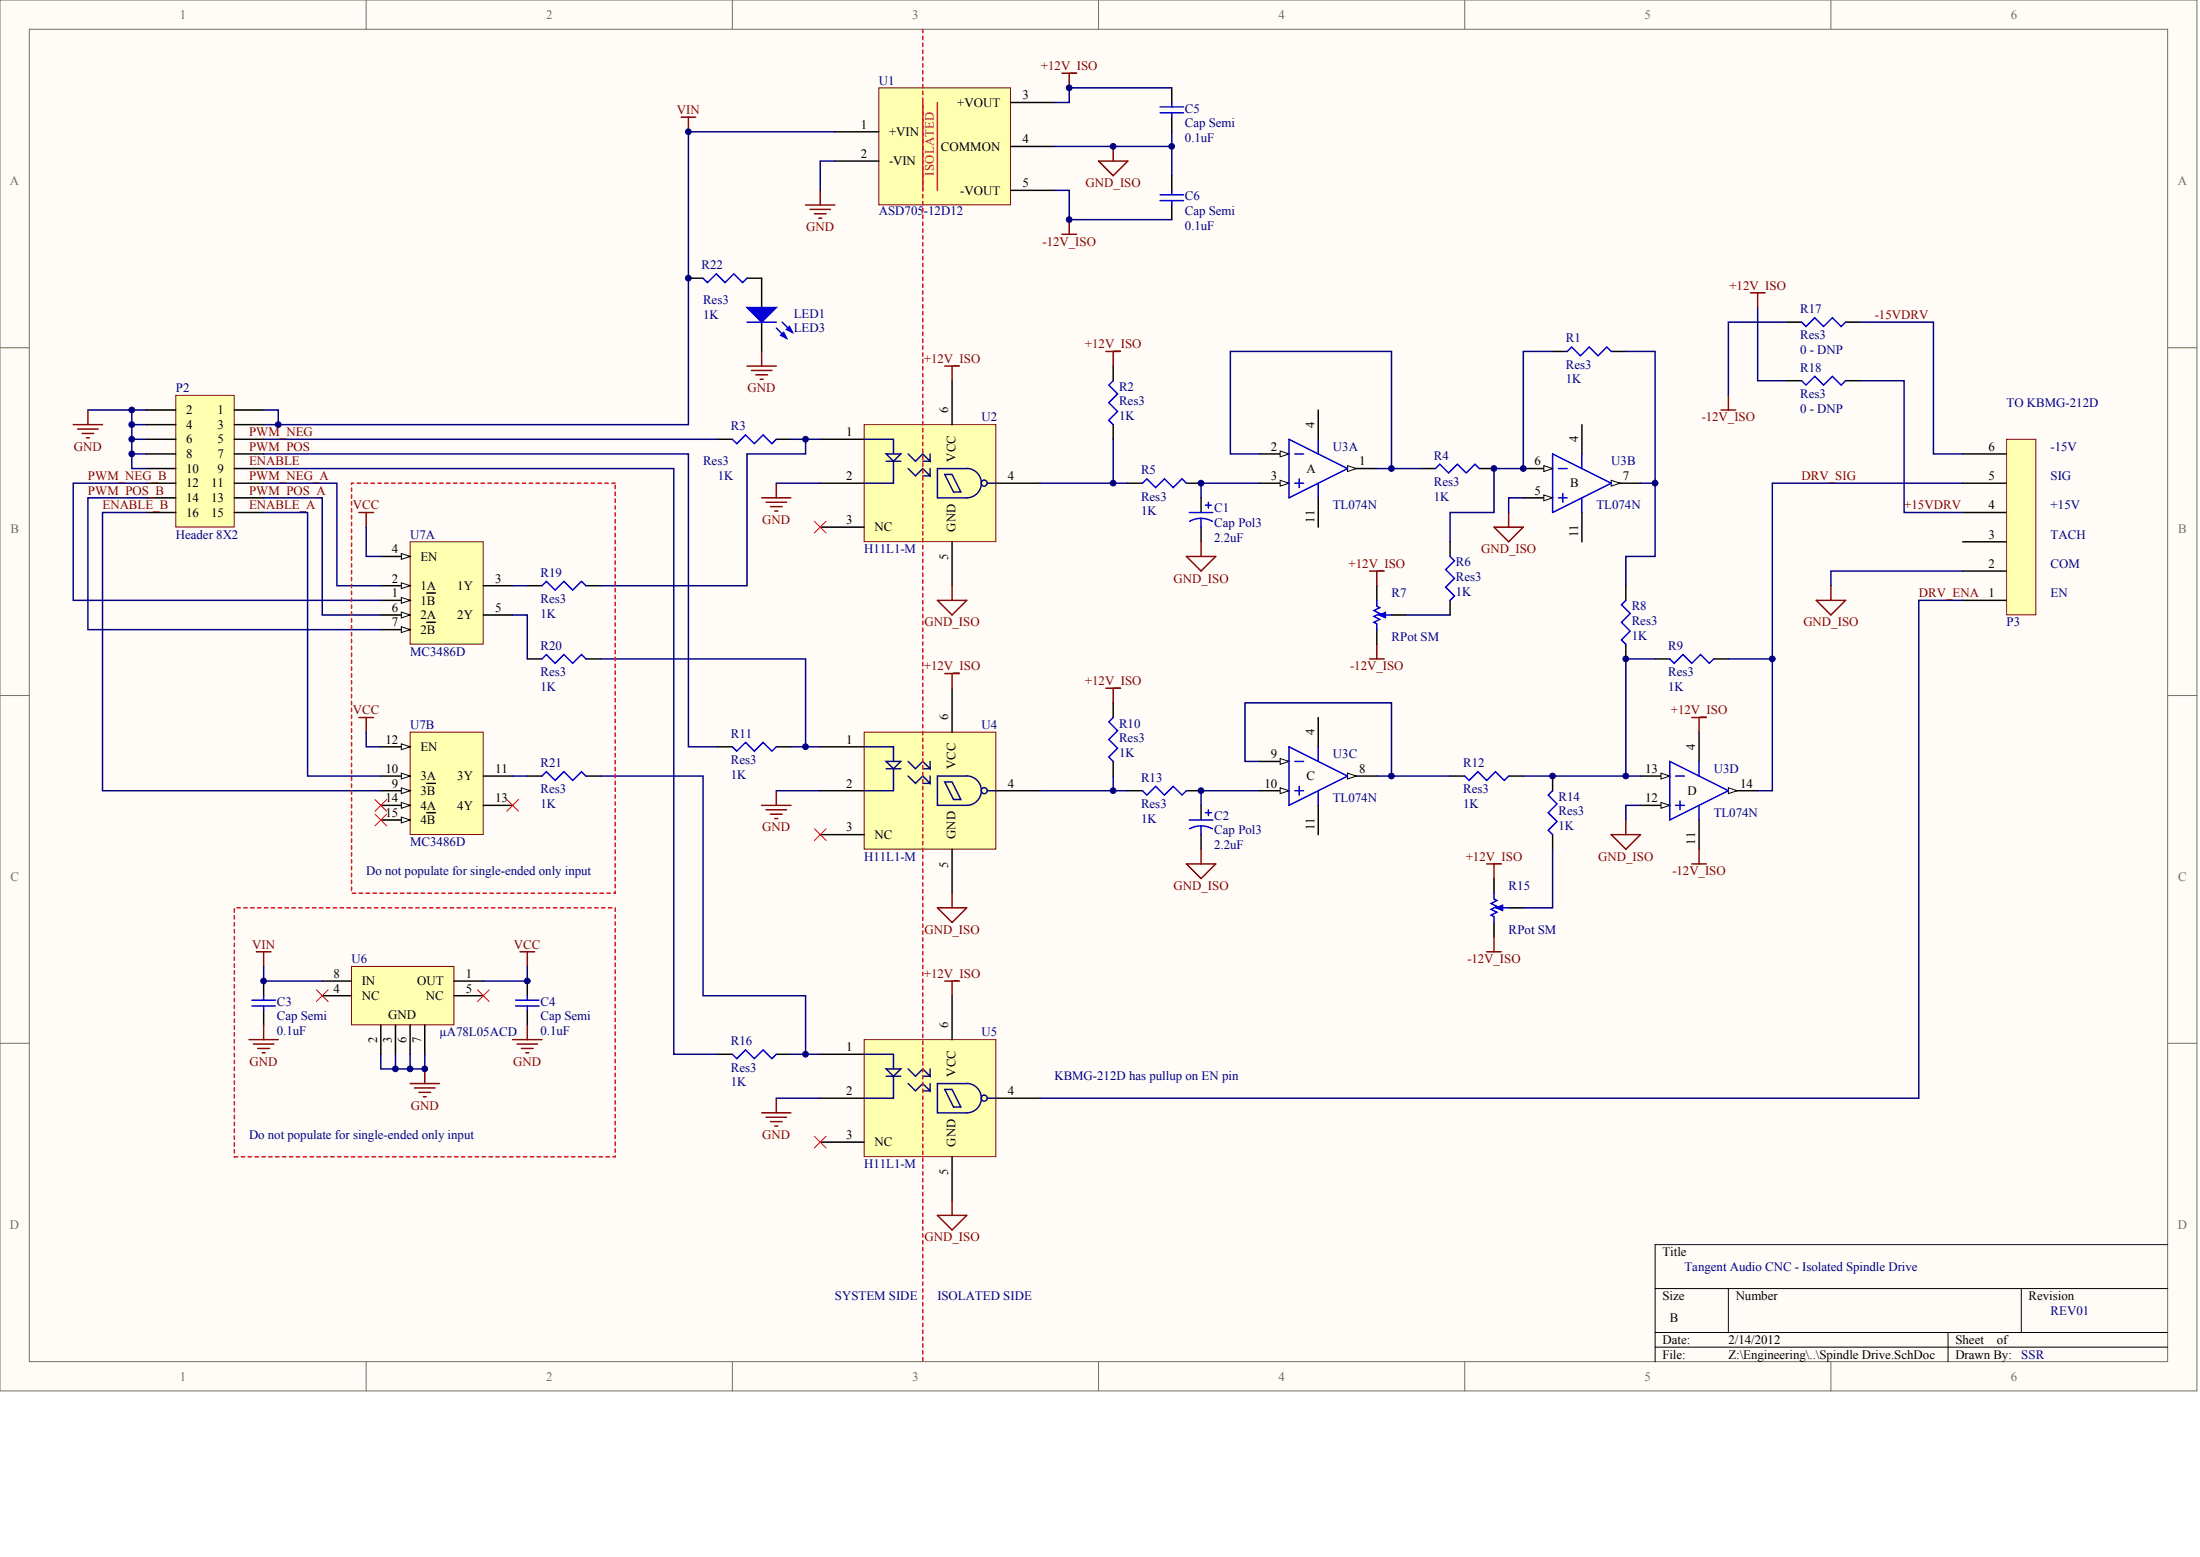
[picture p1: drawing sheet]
<svg xmlns="http://www.w3.org/2000/svg" width="840mm" height="594mm" viewBox="0 0 840 594" stroke-linecap="round" stroke-linejoin="round" font-family="sans-serif">
<g fill="#fffcf8" stroke="#716f64" stroke-width=".38">
<path d="M0 0h838.4v530.7h-838.4z"/>
<path d="M11.2 11.2h816.1v508.3h-816.1z"/>
</g>
<g fill="none" stroke="#716f64" stroke-width=".38">
<path d="M139.7 0v11.2M279.5 0v11.2M419.2 0v11.2M559 0v11.2M698.7 0v11.2M0 132.7h11.2M827.3 132.7h11.2M0 265.4h11.2M827.3 265.4h11.2M0 398.1h11.2M827.3 398.1h11.2M139.7 519.6v11.2"/>
<path d="M279.5 519.6v11.2M419.2 519.6v11.2M559 519.6v11.2M698.7 519.6v11.2"/>
</g>
<path d="M827.3 474.9h-195.6v44.7M631.7 491.7h195.6M659.6 491.7v16.7M771.4 491.7v16.7M631.7 508.4h195.6M631.7 514h195.6M743.5 508.4v11.2" fill="none" stroke="#000" stroke-width=".38"/>
<path d="M313 167.6h16.8M313 184.4h16.8M380.1 184.4h16.8" fill="none" stroke="#000" stroke-width=".56"/>
<path d="M329.8 162h50.3v44.7h-50.3z" fill="#ffffb0" stroke="#800000" stroke-width=".38"/>
<g fill="none" stroke="#0c0087" stroke-width=".56">
<path d="M329.8 167.6h11.2v5.6M338.2 173.2h5.6l-2.8 2.8zM338.2 176h5.6M341 176v8.4h-11.2M346.6 173.2l2.8 2.8 2.8-2.8 2.8 2.8v-2.8M346.6 178.8l2.8 2.8 2.8-2.8 2.8 2.8v-2.8M352.2 176h2.8M368.9 178.7a5.6 5.6 0 0 1 5.6 5.6 5.6 5.6 0 0 1-5.6 5.7M368.9 178.8h-11.1v11.2h11.1M352.2 181.6h2.8M360.6 181h2.7l3.4 6.7h-2.8zM375.5 183.2a1.15 1.15 0 0 1 1.2 1.6 1.15 1.15 0 0 1-2 .3 1.15 1.15 0 0 1 .7-1.9"/>
<path d="M376.8 184.4h3.3"/>
</g>
<path d="M363.3 145.3v16.7M313 201.1h16.8M363.3 206.7v16.8M313 284.9h16.8M313 301.7h16.8M380.1 301.7h16.8" fill="none" stroke="#000" stroke-width=".56"/>
<path d="M329.8 279.4h50.3v44.6h-50.3z" fill="#ffffb0" stroke="#800000" stroke-width=".38"/>
<g fill="none" stroke="#0c0087" stroke-width=".56">
<path d="M329.8 284.9h11.2v5.6M338.2 290.5h5.6l-2.8 2.8zM338.2 293.3h5.6M341 293.3v8.4h-11.2M346.6 290.5l2.8 2.8 2.8-2.8 2.8 2.8v-2.8M346.6 296.1l2.8 2.8 2.8-2.8 2.8 2.8v-2.8M352.2 293.3h2.8M352.2 298.9h2.8M360.6 298.3h2.7l3.4 6.8h-2.8zM368.9 296.1a5.6 5.6 0 0 1 5.6 5.6 5.6 5.6 0 0 1-5.6 5.6M368.9 296.1h-11.1v11.2h11.1M375.5 300.5a1.15 1.15 0 0 1 1.2 1.6 1.15 1.15 0 0 1-2 .3 1.15 1.15 0 0 1 .7-1.9"/>
<path d="M376.8 301.7h3.3"/>
</g>
<path d="M363.3 262.6v16.8M313 318.5h16.8M363.3 324v16.8M313 402.3h16.8M313 419h16.8M380.1 419h16.8" fill="none" stroke="#000" stroke-width=".56"/>
<path d="M329.8 396.7h50.3v44.6h-50.3z" fill="#ffffb0" stroke="#800000" stroke-width=".38"/>
<g fill="none" stroke="#0c0087" stroke-width=".56">
<path d="M329.8 402.3h11.2v5.6M338.2 407.9h5.6l-2.8 2.7zM338.2 410.6h5.6M341 410.6v8.4h-11.2M346.6 407.9l2.8 2.7 2.8-2.7 2.8 2.7v-2.7M346.6 413.4l2.8 2.8 2.8-2.8 2.8 2.8v-2.8M352.2 410.6h2.8M352.2 416.2h2.8M360.6 415.7h2.7l3.4 6.7h-2.8zM368.9 413.4a5.6 5.6 0 0 1 5.6 5.6 5.6 5.6 0 0 1-5.6 5.6M368.9 413.4h-11.1v11.2h11.1M375.5 417.9a1.15 1.15 0 0 1 1.2 1.6 1.15 1.15 0 0 1-2 .2 1.15 1.15 0 0 1 .7-1.8"/>
<path d="M376.8 419h3.3"/>
</g>
<path d="M480.7 173.2h11.2M363.3 379.9v16.8M313 435.8h16.8M363.3 441.4v16.7" fill="none" stroke="#000" stroke-width=".56"/>
<path d="M488.6 172.1l3.3 1.1-3.3 1.1z" fill="#fffcf8" stroke="#000" stroke-width=".38"/>
<path d="M480.7 184.4h11.2" fill="none" stroke="#000" stroke-width=".56"/>
<path d="M488.6 183.3l3.3 1.1-3.3 1.1z" fill="#fffcf8" stroke="#000" stroke-width=".38"/>
<path d="M514.3 178.8h11.2" fill="none" stroke="#000" stroke-width=".56"/>
<path d="M514.3 177.7l3.3 1.1-3.3 1.1z" fill="#fffcf8" stroke="#000" stroke-width=".38"/>
<path d="M491.9 167.6l22.4 11.2-22.4 11.2zM494.2 173.2h3.3M503.1 167.6v5.6M494.2 184.4h3.3M495.8 182.7v3.3M503.1 184.4v5.6" fill="none" stroke="#00f" stroke-width=".56"/>
<path d="M503.1 156.4v11.2M503.1 190v11.1M581.4 190h11.1" fill="none" stroke="#000" stroke-width=".56"/>
<path d="M589.2 188.8l3.3 1.2-3.3 1.1z" fill="#fffcf8" stroke="#000" stroke-width=".38"/>
<path d="M581.4 178.8h11.1" fill="none" stroke="#000" stroke-width=".56"/>
<path d="M589.2 177.7l3.3 1.1-3.3 1.1z" fill="#fffcf8" stroke="#000" stroke-width=".38"/>
<path d="M614.9 184.4h11.2" fill="none" stroke="#000" stroke-width=".56"/>
<path d="M614.9 183.3l3.4 1.1-3.4 1.1z" fill="#fffcf8" stroke="#000" stroke-width=".38"/>
<path d="M592.5 173.2l22.4 11.2-22.4 11.1zM594.8 178.8h3.3M603.7 173.2v5.6M594.8 190h3.3M596.4 188.3v3.3M603.7 190v5.5" fill="none" stroke="#00f" stroke-width=".56"/>
<path d="M603.7 162v11.2M603.7 195.5v11.2M480.7 301.7h11.2" fill="none" stroke="#000" stroke-width=".56"/>
<path d="M488.6 300.6l3.3 1.1-3.3 1.1z" fill="#fffcf8" stroke="#000" stroke-width=".38"/>
<path d="M480.7 290.5h11.2" fill="none" stroke="#000" stroke-width=".56"/>
<path d="M488.6 289.4l3.3 1.1-3.3 1.1z" fill="#fffcf8" stroke="#000" stroke-width=".38"/>
<path d="M514.3 296.1h11.2" fill="none" stroke="#000" stroke-width=".56"/>
<path d="M514.3 295l3.3 1.1-3.3 1.1z" fill="#fffcf8" stroke="#000" stroke-width=".38"/>
<path d="M491.9 284.9l22.4 11.2-22.4 11.2zM494.2 290.5h3.3M503.1 284.9v5.6M494.2 301.7h3.3M495.8 300v3.4M503.1 301.7v5.6" fill="none" stroke="#00f" stroke-width=".56"/>
<path d="M503.1 273.8v11.1M503.1 307.3v11.2M626.1 307.3h11.2" fill="none" stroke="#000" stroke-width=".56"/>
<path d="M633.9 306.2l3.4 1.1-3.4 1.1z" fill="#fffcf8" stroke="#000" stroke-width=".38"/>
<path d="M626.1 296.1h11.2" fill="none" stroke="#000" stroke-width=".56"/>
<path d="M633.9 295l3.4 1.1-3.4 1.1z" fill="#fffcf8" stroke="#000" stroke-width=".38"/>
<path d="M659.6 301.7h11.2" fill="none" stroke="#000" stroke-width=".56"/>
<path d="M659.6 300.6l3.4 1.1-3.4 1.1z" fill="#fffcf8" stroke="#000" stroke-width=".38"/>
<g fill="none" stroke="#00f" stroke-width=".56">
<path d="M598.1 134.1l1.7-1.7 3.4 3.4 3.3-3.4 3.4 3.4 3.3-3.4 1.7 1.7M424.8 145.3l-1.6 1.6 3.3 3.4-3.3 3.3 3.3 3.4-3.3 3.3 1.6 1.7M547.8 178.8l1.7-1.7 3.3 3.4 3.4-3.4 3.4 3.4 3.3-3.4 1.7 1.7M436 184.4l1.7-1.7 3.3 3.3 3.4-3.3 3.4 3.3 3.3-3.3 1.7 1.7M553.4 212.3l1.7 1.7-3.4 3.3 3.4 3.4-3.4 3.3 3.4 3.4-1.7 1.7M525.5 229.1v2.2l1.1 .6-2.3 1.1 2.3 1.1-2.3 1.1 2.3 1.1-2.3 1.1 1.2 .6v2.2M528.8 234.7h2.2M620.5 229.1l-1.7 1.6 3.4 3.4-3.4 3.3 3.4 3.4-3.4 3.4 1.7 1.6M637.3 251.4l1.6 1.7 3.4-3.4 3.3 3.4 3.4-3.4 3.3 3.4 1.7-1.7M424.8 273.8l-1.6 1.6 3.3 3.4-3.3 3.3 3.3 3.4-3.3 3.4 1.6 1.6M559 296.1l1.7 1.7 3.3-3.4 3.4 3.4 3.3-3.4 3.4 3.4 1.7-1.7M637.3 290.5l22.3 11.2-22.3 11.2z"/>
<path d="M639.5 296.1h3.3M648.4 290.5v5.6M436 301.7l1.7 1.7 3.3-3.4 3.4 3.4 3.4-3.4 3.3 3.4 1.7-1.7M592.5 301.7l-1.6 1.7 3.3 3.3-3.3 3.4 3.3 3.3-3.3 3.4 1.6 1.7M639.5 307.3h3.3M641.2 305.6v3.4M648.4 307.3v5.6M570.2 340.8v2.2l1.1 .6-2.2 1.1 2.2 1.1-2.2 1.2 2.2 1.1-2.2 1.1 1.1 .5v2.3M573.5 346.4h2.3"/>
</g>
<g fill="none" stroke="#000" stroke-width=".56">
<path d="M424.8 139.7v5.6M592.5 134.1h5.6M614.9 134.1h5.6M424.8 162v5.6M542.2 178.8h5.6M564.6 178.8h5.6M430.4 184.4h5.6M452.8 184.4h5.6M553.4 206.7v5.6M525.5 223.5v5.6M531 234.7h5.6M553.4 229.1v5.6"/>
<path d="M620.5 223.5v5.6M525.5 240.2v5.6M620.5 245.8v5.6M631.7 251.4h5.6M654 251.4h5.6M424.8 268.2v5.6M648.4 279.4v11.1M424.8 290.5v5.6M553.4 296.1h5.6M575.8 296.1h5.6M592.5 296.1v5.6M430.4 301.7h5.6"/>
<path d="M452.8 301.7h5.6M592.5 318.5v5.5M648.4 312.9v11.1M570.2 335.2v5.6M570.2 352v5.6M575.8 346.4h5.6"/>
</g>
<g fill="none" stroke="#000080" stroke-width=".56">
<path d="M592.5 134.1h-11.1v44.7h-11.2v16.7h-16.8v11.2M620.5 134.1h11.2v50.3h-5.6M424.8 167.6v16.8M480.7 173.2h-11.1v-39.1h61.4v44.7h-5.5M531 178.8h11.2M396.9 184.4h33.5M581.4 190h-5.6v5.5M631.7 184.4v27.9h-11.2v11.2M536.6 234.7h16.8M631.7 251.4h-11.2v44.7M659.6 251.4h16.8v50.3h-5.6M424.8 296.1v5.6"/>
<path d="M480.7 290.5h-5.6v-22.3h55.9v27.9h-5.5M531 296.1h22.4M581.4 296.1h44.7M396.9 301.7h33.5M626.1 307.3h-5.6v5.6M592.5 324v22.4h-11.1"/>
</g>
<g fill="none" stroke="#800000" stroke-width=".56">
<path d="M360.6 139.7h5.5M363.3 139.7v5.6M422 134.1h5.6M424.8 134.1v5.6M575.8 195.5v5.6M522.7 217.9h5.6M525.5 217.9v5.6M570.2 201.1h11.2l-5.6 5.6zM360.6 257h5.5M363.3 257v5.6M522.7 251.4h5.6M525.5 245.8v5.6"/>
<path d="M422 262.6h5.6M424.8 262.6v5.6M645.6 273.8h5.6M648.4 273.8v5.6M614.9 318.5h11.2l-5.6 5.5zM620.5 312.9v5.6M567.4 329.6h5.6M570.2 329.6v5.6M645.6 329.6h5.6M648.4 324v5.6M570.2 357.6v5.6M360.6 374.3h5.5"/>
<path d="M363.3 374.3v5.6M567.4 363.2h5.6"/>
</g>
<g fill="#00f" stroke="#00f" stroke-width=".38">
<path d="M526 234.7l2.8-1.2v2.3z"/>
<path d="M570.7 346.4l2.8-1.1v2.2z"/>
</g>
<path d="M335.4 33.5h50.3v44.7h-50.3z" fill="#ffffb0" stroke="#800000" stroke-width=".38"/>
<g fill="none" stroke="#000" stroke-width=".56">
<path d="M385.7 39.1h16.8M318.6 50.3h16.8M385.7 55.9h16.8M318.6 61.5h16.8M385.7 72.6h16.8M273.9 167.6h5.6M296.3 167.6h5.6M749.1 173.2h16.7M749.1 195.5h16.7M749.1 184.4h16.7M749.1 217.9h16.7M749.1 206.7h16.7"/>
<path d="M749.1 229.1h16.7M273.9 284.9h5.6M296.3 284.9h5.6M273.9 402.3h5.6M296.3 402.3h5.6"/>
</g>
<path d="M352.2 39.1v33.5M357.8 39.1v33.5" fill="none" stroke="#ee0e22" stroke-width=".56"/>
<g fill="none" stroke="#800000" stroke-width=".56">
<path d="M405.3 27.9h5.6M408.1 27.9v5.6M424.8 55.9v5.6M307.4 78.2h11.2M309.1 79.9h7.9M313 72.6v5.6M419.2 61.5h11.2l-5.6 5.5zM310.8 81.6h4.5M312.5 83.2h1.1M405.3 89.4h5.6M408.1 83.8v5.6M33.5 156.4v5.6"/>
<path d="M27.9 162h11.2M29.6 163.7h7.9M31.3 165.4h4.5M33 167.1h1.1M290.7 190h11.2M292.4 191.6h7.8M294 193.3h4.5M295.7 195h1.1M296.3 184.4v5.6M357.8 229.1h11.1l-5.6 5.6zM363.3 223.5v5.6M290.7 307.3h11.2"/>
<path d="M292.4 309h7.8M294 310.6h4.5M295.7 312.3h1.1M296.3 301.7v5.6M357.8 346.4h11.1l-5.6 5.6zM363.3 340.8v5.6M296.3 419v5.6M290.7 424.6h11.2M292.4 426.3h7.8M294 428h4.5M295.7 429.6h1.1M363.3 458.1v5.6"/>
<path d="M357.8 463.7h11.1l-5.6 5.6z"/>
</g>
<path d="M279.5 167.6l1.7 1.7 3.3-3.4 3.4 3.4 3.3-3.4 3.4 3.4 1.7-1.7M279.5 284.9l1.7 1.7 3.3-3.3 3.4 3.3 3.3-3.3 3.4 3.3 1.7-1.7M279.5 402.3l1.7 1.6 3.3-3.3 3.4 3.3 3.3-3.3 3.4 3.3 1.7-1.6" fill="none" stroke="#00f" stroke-width=".56"/>
<g fill="none" stroke="#000080" stroke-width=".56">
<path d="M318.6 50.3h-55.9v111.7h-162.1M318.6 61.5h-5.6v11.1M100.6 156.4h5.6v5.6M50.3 167.6h5.6M50.3 162h5.6M50.3 173.2h5.6M100.6 173.2h162.1v111.7h11.2M100.6 178.8h156.5v223.5h16.8M100.6 167.6h173.3M301.9 167.6h11.1M296.3 184.4h16.7M301.9 284.9h11.1"/>
<path d="M296.3 301.7h16.7M296.3 419h16.7M301.9 402.3h11.1"/>
</g>
<path d="M310.8 198.9l4.5 4.5M315.3 198.9l-4.5 4.5M310.8 316.2l4.5 4.5M315.3 316.2l-4.5 4.5M310.8 433.6l4.5 4.4M315.3 433.6l-4.5 4.4" fill="none" stroke="#f00" stroke-width=".38"/>
<path d="M765.8 167.6h11.1v67h-11.1z" fill="#ffffb0" stroke="#800000" stroke-width=".38"/>
<path d="M670.8 117.3v28h11.2M682 122.9h-22.4v28M709.9 122.9h28v50.3h11.2M709.9 145.3h16.8v50.2h22.4M480.7 184.4h-22.3v5.6M749.1 184.4h-72.7v67M749.1 217.9h-50.4v5.6M480.7 301.7h-22.3v5.6" fill="none" stroke="#000080" stroke-width=".56"/>
<path d="M668 111.7h5.6M670.8 111.7v5.6M656.8 156.4h5.6M659.6 150.9v5.5M452.8 212.3h11.2l-5.6 5.6zM458.4 206.7v5.6M693.2 229.1h11.1l-5.6 5.6zM698.7 223.5v5.6M452.8 329.6h11.2l-5.6 5.6zM458.4 324v5.6" fill="none" stroke="#800000" stroke-width=".56"/>
<path d="M682 122.9h5.6M704.3 122.9h5.6M682 145.3h5.6M704.3 145.3h5.6M458.4 190v5.5M458.4 201.1v5.6M458.4 307.3v5.6M458.4 318.5v5.5" fill="none" stroke="#000" stroke-width=".56"/>
<g fill="none" stroke="#00f" stroke-width=".56">
<path d="M687.6 122.9l1.6 1.7 3.4-3.4 3.4 3.4 3.3-3.4 3.4 3.4 1.6-1.7M687.6 145.3l1.6 1.6 3.4-3.3 3.4 3.3 3.3-3.3 3.4 3.3 1.6-1.6M453.9 195.5h8.9M458.4 197.8l2.5 .4 1.8 .7M458.4 197.8l-2 .2-2.4 .9M458.4 197.8v3.3M460.1 192.8h2.2M461.2 191.6v2.3M453.9 312.9h8.9M458.4 315.1l1.9 .2 2.4 1M458.4 315.1l-2 .2-2.4 .9M458.4 315.1v3.4"/>
<path d="M460.1 310.1h2.2M461.2 309v2.2"/>
</g>
<path d="M67.1 150.9h22.3v50.2h-22.3z" fill="#ffffb0" stroke="#800000" stroke-width=".38"/>
<g fill="none" stroke="#000" stroke-width=".56">
<path d="M55.9 156.4h11.2M89.4 156.4h11.2M55.9 162h11.2M55.9 167.6h11.2M55.9 173.2h11.2M55.9 178.8h11.2M89.4 162h11.2M89.4 167.6h11.2M89.4 173.2h11.2M89.4 178.8h11.2M55.9 184.4h11.2M55.9 190h11.2"/>
<path d="M55.9 195.5h11.2M89.4 184.4h11.2M89.4 190h11.2M89.4 195.5h11.2"/>
</g>
<path d="M33.5 156.4h22.4M50.3 156.4v22.4h5.6" fill="none" stroke="#000080" stroke-width=".56"/>
<path d="M156.5 206.7h27.9v39.1h-27.9z" fill="#ffffb0" stroke="#800000" stroke-width=".38"/>
<path d="M145.3 223.5h11.2" fill="none" stroke="#000" stroke-width=".56"/>
<path d="M153.2 222.4l3.3 1.1-3.3 1.1z" fill="#fffcf8" stroke="#000" stroke-width=".38"/>
<path d="M184.5 234.7h11.1M145.3 240.2h11.2" fill="none" stroke="#000" stroke-width=".56"/>
<path d="M153.2 239.1l3.3 1.1-3.3 1.2z" fill="#fffcf8" stroke="#000" stroke-width=".38"/>
<path d="M145.3 234.7h11.2M162.9 237.4h3.3" fill="none" stroke="#000" stroke-width=".56"/>
<path d="M153.2 233.5l3.3 1.2-3.3 1.1z" fill="#fffcf8" stroke="#000" stroke-width=".38"/>
<path d="M145.3 212.3h11.2" fill="none" stroke="#000" stroke-width=".56"/>
<path d="M153.2 211.2l3.3 1.1-3.3 1.1z" fill="#fffcf8" stroke="#000" stroke-width=".38"/>
<path d="M145.3 229.1h11.2M184.5 223.5h11.1" fill="none" stroke="#000" stroke-width=".56"/>
<path d="M153.2 228l3.3 1.1-3.3 1.1z" fill="#fffcf8" stroke="#000" stroke-width=".38"/>
<path d="M162.9 226.3h3.3" fill="none" stroke="#000" stroke-width=".56"/>
<path d="M156.5 279.4h27.9v39h-27.9z" fill="#ffffb0" stroke="#800000" stroke-width=".38"/>
<path d="M145.3 301.7h11.2" fill="none" stroke="#000" stroke-width=".56"/>
<path d="M153.2 300.6l3.3 1.1-3.3 1.1z" fill="#fffcf8" stroke="#000" stroke-width=".38"/>
<path d="M162.9 298.9h3.3M184.5 296.1h11.1M145.3 312.9h11.2" fill="none" stroke="#000" stroke-width=".56"/>
<path d="M153.2 311.8l3.3 1.1-3.3 1.1z" fill="#fffcf8" stroke="#000" stroke-width=".38"/>
<path d="M145.3 296.1h11.2M162.9 310.1h3.3" fill="none" stroke="#000" stroke-width=".56"/>
<path d="M153.2 295l3.3 1.1-3.3 1.1z" fill="#fffcf8" stroke="#000" stroke-width=".38"/>
<path d="M145.3 307.3h11.2M184.5 307.3h11.1" fill="none" stroke="#000" stroke-width=".56"/>
<path d="M153.2 306.2l3.3 1.1-3.3 1.1z" fill="#fffcf8" stroke="#000" stroke-width=".38"/>
<path d="M145.3 284.9h11.2" fill="none" stroke="#000" stroke-width=".56"/>
<path d="M153.2 283.8l3.3 1.1-3.3 1.2z" fill="#fffcf8" stroke="#000" stroke-width=".38"/>
<path d="M55.9 184.4h-28v44.7h117.4M55.9 190h-22.4v50.2h111.8M55.9 195.5h-16.8v106.2h106.2M100.6 184.4h28v39.1h16.7M100.6 190h22.4v44.7h22.3M139.7 201.1v11.2h5.6M195.6 234.7h5.6v16.7M195.6 223.5h5.6M139.7 279.4v5.5h5.6M195.6 296.1h5.6" fill="none" stroke="#000080" stroke-width=".56"/>
<path d="M201.2 223.5h5.6M223.6 223.5h5.6M201.2 251.4h5.6M223.6 251.4h5.6M201.2 296.1h5.6M223.6 296.1h5.6" fill="none" stroke="#000" stroke-width=".56"/>
<path d="M206.8 223.5l1.7-1.7 3.4 3.4 3.3-3.4 3.4 3.4 3.3-3.4 1.7 1.7M206.8 251.4l1.7-1.7 3.4 3.4 3.3-3.4 3.4 3.4 3.3-3.4 1.7 1.7M206.8 296.1l1.7-1.7 3.4 3.4 3.3-3.4 3.4 3.4 3.3-3.4 1.7 1.7" fill="none" stroke="#00f" stroke-width=".56"/>
<path d="M143.1 305.1l4.5 4.4M143.1 310.6l4.5 4.5M147.6 305.1l-4.5 4.4M147.6 310.6l-4.5 4.5M193.4 305.1l4.5 4.4M197.9 305.1l-4.5 4.4" fill="none" stroke="#f00" stroke-width=".38"/>
<path d="M137 195.5h5.5M139.7 195.5v5.6M137 273.8h5.5M139.7 273.8v5.6" fill="none" stroke="#800000" stroke-width=".56"/>
<path d="M134.2 368.7h39v22.3h-39z" fill="#ffffb0" stroke="#800000" stroke-width=".38"/>
<g fill="none" stroke="#000" stroke-width=".56">
<path d="M447.2 33.5v5.6M447.2 44.7v5.6M447.2 67v5.6M447.2 78.2v5.6M262.7 106.2h5.6M285.1 106.2h5.6v11.1M290.7 122.9v11.2M100.6 374.3v5.6M123 374.3h11.2M123 379.9h11.2M173.3 374.3h11.2M173.3 379.9h11.2"/>
<path d="M201.2 374.3v5.6M100.6 385.5v5.6M145.3 391.1v11.2M150.9 391.1v11.2M156.5 391.1v11.2M162.1 391.1v11.2M201.2 385.5v5.6"/>
</g>
<g fill="none" stroke="#800000" stroke-width=".56">
<path d="M259.9 44.7h5.6M262.7 44.7v5.6M285.1 139.7h11.2M290.7 134.1v5.6M286.8 141.4h7.8M288.4 143h4.5M290.1 144.7h1.1M97.8 363.2h5.6M100.6 363.2v5.5M198.4 363.2h5.6M201.2 363.2v5.5M95 396.7h11.2"/>
<path d="M96.7 398.4h7.8M100.6 391.1v5.6M195.6 396.7h11.2M197.3 398.4h7.9M201.2 391.1v5.6M98.4 400h4.5M100.1 401.7h1.1M156.5 413.4h11.2M158.2 415.1h7.8M159.9 416.8h4.4M161.5 418.5h1.2M162.1 407.9v5.5"/>
<path d="M199 400h4.5M200.7 401.7h1.1"/>
</g>
<g fill="none" stroke="#000080" stroke-width=".56">
<path d="M447.2 33.5h-39.1v5.6h-5.6M447.2 50.3v5.6h-44.7M447.2 55.9v11.1M402.5 72.6h5.6v11.2h39.1M307.4 167.6v5.6h-22.3v50.3h-55.9M100.6 195.5h16.8v100.6h27.9M749.1 229.1h-16.8v189.9h-335.4M229.2 251.4h78.2v33.5M229.2 296.1h39.1v83.8h39.1v22.4M100.6 368.7v5.6h22.4M201.2 368.7v5.6h-16.7M145.3 402.3v5.6h16.8v-5.6"/>
<path d="M150.9 402.3v5.6M156.5 402.3v5.6"/>
</g>
<path d="M120.7 377.7l4.5 4.5M125.2 377.7l-4.5 4.5M182.2 377.7l4.5 4.5M186.7 377.7l-4.5 4.5" fill="none" stroke="#f00" stroke-width=".38"/>
<g fill="none" stroke="#00f" stroke-width=".56">
<path d="M447.2 39.1v1.7M442.7 43h9M442.7 40.8h9M447.2 43v1.7M442.7 74.3h9M442.7 76.5h9M447.2 72.6v1.7M447.2 76.5v1.7M268.3 106.2l1.7 1.6 3.3-3.3 3.4 3.3 3.4-3.3 3.3 3.3 1.7-1.6M285.1 122.9h11.2M296.3 125.2l3.9 3.9M298.5 122.9l3.9 3.9"/>
<path d="M100.6 379.9v1.7M201.2 379.9v1.7M96.1 381.6h9M96.1 383.8h9M100.6 383.8v1.7M196.8 381.6h8.9M196.8 383.8h8.9M201.2 383.8v1.7"/>
</g>
<path d="M352.2 11.2v508.4M234.8 184.4h-100.6v156.4h100.6v-156.4M89.4 441.4h145.4v-95h-145.4v95" fill="none" stroke="#ee0e22" stroke-width=".56" stroke-dasharray="1.3 1.3"/>
<g fill="#00f" stroke="#00f" stroke-width=".56">
<path d="M285.1 117.3h11.2l-5.6 5.6z"/>
<path d="M297.9 127.9l1.2-1.1 1.1 2.3z"/>
<path d="M300.2 125.7l1.1-1.1 1.1 2.2z"/>
</g>
<g fill="#000080" stroke="#000080" stroke-width=".38">
<circle cx="50.3" cy="173.2" r="1.09"/>
<circle cx="50.3" cy="167.6" r="1.09"/>
<circle cx="50.3" cy="162" r="1.09"/>
<circle cx="50.3" cy="156.4" r="1.09"/>
<circle cx="100.6" cy="374.3" r="1.09"/>
<circle cx="106.2" cy="162" r="1.09"/>
<circle cx="150.9" cy="407.8" r="1.09"/>
<circle cx="156.5" cy="407.8" r="1.09"/>
<circle cx="162.1" cy="407.8" r="1.09"/>
<circle cx="201.2" cy="374.3" r="1.09"/>
<circle cx="262.7" cy="106.1" r="1.09"/>
<circle cx="262.7" cy="50.3" r="1.09"/>
<circle cx="307.4" cy="402.2" r="1.09"/>
<circle cx="307.4" cy="284.9" r="1.09"/>
<circle cx="307.4" cy="167.6" r="1.09"/>
<circle cx="408" cy="83.8" r="1.09"/>
<circle cx="408" cy="33.5" r="1.09"/>
<circle cx="424.8" cy="301.7" r="1.09"/>
<circle cx="424.8" cy="184.3" r="1.09"/>
<circle cx="424.8" cy="55.8" r="1.09"/>
<circle cx="447.2" cy="55.8" r="1.09"/>
<circle cx="458.3" cy="301.7" r="1.09"/>
<circle cx="458.3" cy="184.3" r="1.09"/>
<circle cx="531" cy="296.1" r="1.09"/>
<circle cx="531" cy="178.8" r="1.09"/>
<circle cx="570.1" cy="178.8" r="1.09"/>
<circle cx="581.3" cy="178.8" r="1.09"/>
<circle cx="592.5" cy="296.1" r="1.09"/>
<circle cx="620.5" cy="296.1" r="1.09"/>
<circle cx="620.5" cy="251.4" r="1.09"/>
<circle cx="631.6" cy="184.3" r="1.09"/>
<circle cx="676.4" cy="251.4" r="1.09"/>
</g>
<g font-size="4.9" fill="#716f64">
<text x="68.6" y="7.2">1</text>
<text x="208.4" y="7.2">2</text>
<text x="348.1" y="7.2">3</text>
<text x="487.9" y="7.2">4</text>
<text x="627.6" y="7.2">5</text>
<text x="767.4" y="7.2">6</text>
<text x="3.8" y="70.7">A</text>
<text x="831.1" y="70.7">A</text>
<text x="4" y="203.4">B</text>
<text x="831.3" y="203.4">B</text>
<text x="4" y="336.1">C</text>
<text x="831.3" y="336.1">C</text>
<text x="3.8" y="468.8">D</text>
<text x="831.1" y="468.8">D</text>
<text x="68.6" y="526.8">1</text>
<text x="208.4" y="526.8">2</text>
<text x="348.1" y="526.8">3</text>
<text x="487.9" y="526.8">4</text>
<text x="627.6" y="526.8">5</text>
<text x="767.4" y="526.8">6</text>
</g>
<g font-size="4.9" fill="#800000">
<text x="397.3" y="26.7">+12V_ISO</text>
<text x="258.4" y="43.5">VIN</text>
<text x="414.3" y="71.4">GND_ISO</text>
<text x="307.7" y="88.2">GND</text>
<text x="397.9" y="93.8">-12V_ISO</text>
<text x="660" y="110.5">+12V_ISO</text>
<text x="715.5" y="121.7">-15VDRV</text>
<text x="414" y="132.9">+12V_ISO</text>
<text x="352.6" y="138.5">+12V_ISO</text>
<text x="285.3" y="149.6">GND</text>
<text x="649.4" y="160.8">-12V_ISO</text>
<text x="95" y="166.4">PWM_NEG</text>
<text x="28.2" y="172">GND</text>
<text x="95" y="172">PWM_POS</text>
<text x="95" y="177.6">ENABLE</text>
<text x="33.5" y="183.2">PWM_NEG_B</text>
<text x="95" y="183.2">PWM_NEG_A</text>
<text x="687.6" y="183.2">DRV_SIG</text>
<text x="33.5" y="188.8">PWM_POS_B</text>
<text x="95" y="188.8">PWM_POS_A</text>
<text x="39.1" y="194.3">ENABLE_B</text>
<text x="95" y="194.3">ENABLE_A</text>
<text x="134.7" y="194.3">VCC</text>
<text x="726.7" y="194.3">+15VDRV</text>
<text x="290.9" y="199.9">GND</text>
<text x="565.3" y="211.1">GND_ISO</text>
<text x="514.7" y="216.7">+12V_ISO</text>
<text x="447.9" y="222.3">GND_ISO</text>
<text x="732.3" y="227.9">DRV_ENA</text>
<text x="352.8" y="239">GND_ISO</text>
<text x="688.2" y="239">GND_ISO</text>
<text x="352.6" y="255.8">+12V_ISO</text>
<text x="515.3" y="255.8">-12V_ISO</text>
<text x="414" y="261.4">+12V_ISO</text>
<text x="134.7" y="272.6">VCC</text>
<text x="637.6" y="272.6">+12V_ISO</text>
<text x="290.9" y="317.3">GND</text>
<text x="559.4" y="328.4">+12V_ISO</text>
<text x="610" y="328.4">GND_ISO</text>
<text x="638.3" y="334">-12V_ISO</text>
<text x="447.9" y="339.6">GND_ISO</text>
<text x="352.8" y="356.4">GND_ISO</text>
<text x="96.3" y="362">VIN</text>
<text x="196.2" y="362">VCC</text>
<text x="560" y="367.5">-12V_ISO</text>
<text x="352.6" y="373.1">+12V_ISO</text>
<text x="95.3" y="406.6">GND</text>
<text x="195.9" y="406.6">GND</text>
<text x="156.7" y="423.4">GND</text>
<text x="290.9" y="434.6">GND</text>
<text x="352.8" y="473.7">GND_ISO</text>
</g>
<g font-size="4.9" fill="#000080">
<text x="335.4" y="32.3">U1</text>
<text x="452.2" y="42.9">C5</text>
<text x="452.2" y="48.5">Cap Semi</text>
<text x="452.2" y="54.1">0.1uF</text>
<text x="452.2" y="76.5">C6</text>
<text x="335.4" y="82">ASD705-12D12</text>
<text x="452.2" y="82">Cap Semi</text>
<text x="452.2" y="87.6">0.1uF</text>
<text x="267.8" y="102.7">R22</text>
<text x="268.3" y="116.1">Res3</text>
<text x="687" y="119.5">R17</text>
<text x="268.3" y="121.7">1K</text>
<text x="303" y="121.2">LED1</text>
<text x="303" y="126.7">LED3</text>
<text x="597.6" y="130.6">R1</text>
<text x="687" y="129.5">Res3</text>
<text x="687" y="135.1">0 - DNP</text>
<text x="597.6" y="140.7">Res3</text>
<text x="687" y="141.8">R18</text>
<text x="67.1" y="149.6">P2</text>
<text x="427.1" y="149.1">R2</text>
<text x="597.6" y="146.3">1K</text>
<text x="427.1" y="154.7">Res3</text>
<text x="687" y="151.9">Res3</text>
<text x="765.8" y="155.2">TO KBMG-212D</text>
<text x="374.5" y="160.8">U2</text>
<text x="427.1" y="160.3">1K</text>
<text x="687" y="157.5">0 - DNP</text>
<text x="278.9" y="164.2">R3</text>
<text x="508.7" y="172">U3A</text>
<text x="782.6" y="172">-15V</text>
<text x="268.3" y="177.6">Res3</text>
<text x="547.3" y="175.3">R4</text>
<text x="614.9" y="177.6">U3B</text>
<text x="273.9" y="183.2">1K</text>
<text x="435.5" y="180.9">R5</text>
<text x="547.3" y="185.4">Res3</text>
<text x="782.6" y="183.2">SIG</text>
<text x="435.5" y="191">Res3</text>
<text x="547.3" y="191">1K</text>
<text x="435.5" y="196.6">1K</text>
<text x="463.4" y="195.5">C1</text>
<text x="508.7" y="194.3">TL074N</text>
<text x="609.3" y="194.3">TL074N</text>
<text x="782.6" y="194.3">+15V</text>
<text x="463.4" y="201">Cap Pol3</text>
<text x="67.1" y="205.5">Header 8X2</text>
<text x="156.5" y="205.5">U7A</text>
<text x="463.4" y="206.6">2.2uF</text>
<text x="782.6" y="205.5">TACH</text>
<text x="329.8" y="211.1">H11L1-M</text>
<text x="206.3" y="220">R19</text>
<text x="555.6" y="216.1">R6</text>
<text x="555.6" y="221.7">Res3</text>
<text x="782.6" y="216.7">COM</text>
<text x="531" y="227.9">R7</text>
<text x="555.6" y="227.3">1K</text>
<text x="782.6" y="227.9">EN</text>
<text x="206.3" y="230.1">Res3</text>
<text x="622.7" y="232.9">R8</text>
<text x="206.3" y="235.7">1K</text>
<text x="622.7" y="238.5">Res3</text>
<text x="765.8" y="239">P3</text>
<text x="531" y="244.6">RPot SM</text>
<text x="622.7" y="244.1">1K</text>
<text x="156.5" y="250.2">MC3486D</text>
<text x="206.3" y="248">R20</text>
<text x="636.7" y="248">R9</text>
<text x="206.3" y="263.6">1K</text>
<text x="206.3" y="258">Res3</text>
<text x="636.7" y="263.6">1K</text>
<text x="636.7" y="258">Res3</text>
<text x="156.5" y="278.1">U7B</text>
<text x="278.9" y="281.5">R11</text>
<text x="374.5" y="278.1">U4</text>
<text x="427.1" y="277.6">R10</text>
<text x="427.1" y="283.2">Res3</text>
<text x="206.3" y="292.7">R21</text>
<text x="278.9" y="291.6">Res3</text>
<text x="427.1" y="288.8">1K</text>
<text x="508.7" y="289.3">U3C</text>
<text x="558.4" y="292.7">R12</text>
<text x="278.9" y="297.1">1K</text>
<text x="435.5" y="298.3">R13</text>
<text x="654" y="294.9">U3D</text>
<text x="206.3" y="302.7">Res3</text>
<text x="558.4" y="302.7">Res3</text>
<text x="594.8" y="305.5">R14</text>
<text x="206.3" y="308.3">1K</text>
<text x="435.5" y="308.3">Res3</text>
<text x="508.7" y="306.1">TL074N</text>
<text x="558.4" y="308.3">1K</text>
<text x="594.8" y="311.1">Res3</text>
<text x="654" y="311.7">TL074N</text>
<text x="435.5" y="313.9">1K</text>
<text x="463.4" y="312.8">C2</text>
<text x="594.8" y="316.7">1K</text>
<text x="156.5" y="322.8">MC3486D</text>
<text x="463.4" y="324">2.2uF</text>
<text x="463.4" y="318.4">Cap Pol3</text>
<text x="329.8" y="328.4">H11L1-M</text>
<text x="139.7" y="334">Do not populate for single-ended only input</text>
<text x="575.8" y="339.6">R15</text>
<text x="575.8" y="356.4">RPot SM</text>
<text x="134.2" y="367.5">U6</text>
<text x="105.7" y="383.7">C3</text>
<text x="206.3" y="383.7">C4</text>
<text x="105.7" y="389.3">Cap Semi</text>
<text x="206.3" y="389.3">Cap Semi</text>
<text x="105.7" y="394.9">0.1uF</text>
<text x="167.7" y="395.5">µA78L05ACD</text>
<text x="206.3" y="394.9">0.1uF</text>
<text x="374.5" y="395.5">U5</text>
<text x="278.9" y="398.8">R16</text>
<text x="278.9" y="408.9">Res3</text>
<text x="402.5" y="412.2">KBMG-212D has pullup on EN pin</text>
<text x="278.9" y="414.5">1K</text>
<text x="95" y="434.6">Do not populate for single-ended only input</text>
<text x="329.8" y="445.8">H11L1-M</text>
<text x="642.8" y="484.9">Tangent Audio CNC - Isolated Spindle Drive</text>
<text x="318.6" y="496">SYSTEM SIDE</text>
<text x="357.8" y="496">ISOLATED SIDE</text>
<text x="782.6" y="501.6">REV01</text>
<text x="771.4" y="518.4">SSR</text>
</g>
<g font-size="4.9">
<text x="365.2" y="40.7">+VOUT</text>
<text x="390.2" y="37.9">3</text>
<text x="328.5" y="49.1">1</text>
<text x="339.3" y="51.9">+VIN</text>
<text x="359" y="57.5">COMMON</text>
<text x="390.2" y="54.7">4</text>
<text x="328.5" y="60.3">2</text>
<text x="339.3" y="63">-VIN</text>
<text x="390.2" y="71.4">5</text>
<text x="366.5" y="74.2">-VOUT</text>
<text x="71" y="158">2</text>
<text x="83.1" y="158">1</text>
<text x="361.9" y="157.6" transform="rotate(-90 361.9 157.6)">6</text>
<text x="71" y="163.6">4</text>
<text x="83.1" y="163.6">3</text>
<text x="322.9" y="166.4">1</text>
<text x="501.7" y="163.1" transform="rotate(-90 501.7 163.1)">4</text>
<text x="71" y="169.2">6</text>
<text x="83.1" y="169.2">5</text>
<text x="485" y="172">2</text>
<text x="602.3" y="168.7" transform="rotate(-90 602.3 168.7)">4</text>
<text x="758.9" y="172">6</text>
<text x="71" y="174.8">8</text>
<text x="83.1" y="174.8">7</text>
<text x="364.7" y="176.3" transform="rotate(-90 364.7 176.3)">VCC</text>
<text x="518.7" y="177.6">1</text>
<text x="585.6" y="177.6">6</text>
<text x="71" y="180.4">10</text>
<text x="71" y="186">12</text>
<text x="80.6" y="186">11</text>
<text x="83.1" y="180.4">9</text>
<text x="322.9" y="183.2">2</text>
<text x="384.6" y="183.2">4</text>
<text x="485" y="183.2">3</text>
<text x="498.6" y="180.4">A</text>
<text x="599.2" y="186">B</text>
<text x="619.4" y="183.2">7</text>
<text x="758.9" y="183.2">5</text>
<text x="71" y="191.5">14</text>
<text x="80.6" y="191.5">13</text>
<text x="585.6" y="188.8">5</text>
<text x="71" y="197.1">16</text>
<text x="80.6" y="197.1">15</text>
<text x="758.9" y="194.3">4</text>
<text x="322.9" y="199.9">3</text>
<text x="333.7" y="202.7">NC</text>
<text x="364.7" y="202.8" transform="rotate(-90 364.7 202.8)">GND</text>
<text x="501.7" y="199.5" transform="rotate(-90 501.7 199.5)">11</text>
<text x="602.3" y="205" transform="rotate(-90 602.3 205)">11</text>
<text x="758.9" y="205.5">3</text>
<text x="149.6" y="211.1">4</text>
<text x="160.4" y="213.9">EN</text>
<text x="361.9" y="213.7" transform="rotate(-90 361.9 213.7)">5</text>
<text x="758.9" y="216.7">2</text>
<text x="149.6" y="222.3">2</text>
<text x="149.6" y="227.9">1</text>
<text x="160.4" y="225.1">1A</text>
<text x="174.5" y="225.1">1Y</text>
<text x="188.9" y="222.3">3</text>
<text x="758.9" y="227.9">1</text>
<text x="149.6" y="233.5">6</text>
<text x="160.4" y="230.7">1B</text>
<text x="188.9" y="233.5">5</text>
<text x="149.6" y="239">7</text>
<text x="160.4" y="236.2">2A</text>
<text x="174.5" y="236.2">2Y</text>
<text x="160.4" y="241.8">2B</text>
<text x="361.9" y="274.9" transform="rotate(-90 361.9 274.9)">6</text>
<text x="501.7" y="280.5" transform="rotate(-90 501.7 280.5)">4</text>
<text x="147.1" y="283.7">12</text>
<text x="160.4" y="286.5">EN</text>
<text x="322.9" y="283.7">1</text>
<text x="647" y="286.1" transform="rotate(-90 647 286.1)">4</text>
<text x="364.7" y="293.6" transform="rotate(-90 364.7 293.6)">VCC</text>
<text x="485" y="289.3">9</text>
<text x="147.1" y="294.9">10</text>
<text x="160.4" y="297.7">3A</text>
<text x="174.5" y="297.7">3Y</text>
<text x="188.9" y="294.9">11</text>
<text x="498.6" y="297.7">C</text>
<text x="518.7" y="294.9">8</text>
<text x="627.9" y="294.9">13</text>
<text x="149.6" y="300.5">9</text>
<text x="160.4" y="303.3">3B</text>
<text x="322.9" y="300.5">2</text>
<text x="384.6" y="300.5">4</text>
<text x="482.5" y="300.5">10</text>
<text x="644" y="303.3">D</text>
<text x="664.1" y="300.5">14</text>
<text x="147.1" y="311.7">15</text>
<text x="147.1" y="306.1">14</text>
<text x="160.4" y="308.9">4A</text>
<text x="174.5" y="308.9">4Y</text>
<text x="188.9" y="306.1">13</text>
<text x="627.9" y="306.1">12</text>
<text x="160.4" y="314.5">4B</text>
<text x="322.9" y="317.3">3</text>
<text x="501.7" y="316.8" transform="rotate(-90 501.7 316.8)">11</text>
<text x="333.7" y="320">NC</text>
<text x="364.7" y="320.1" transform="rotate(-90 364.7 320.1)">GND</text>
<text x="647" y="322.4" transform="rotate(-90 647 322.4)">11</text>
<text x="361.9" y="331" transform="rotate(-90 361.9 331)">5</text>
<text x="127.2" y="373.1">8</text>
<text x="138.1" y="375.9">IN</text>
<text x="159.2" y="375.9">OUT</text>
<text x="177.8" y="373.1">1</text>
<text x="127.2" y="378.7">4</text>
<text x="138.1" y="381.5">NC</text>
<text x="162.5" y="381.5">NC</text>
<text x="177.8" y="378.7">5</text>
<text x="148.1" y="388.8">GND</text>
<text x="361.9" y="392.2" transform="rotate(-90 361.9 392.2)">6</text>
<text x="143.9" y="398.1" transform="rotate(-90 143.9 398.1)">2</text>
<text x="149.5" y="398.1" transform="rotate(-90 149.5 398.1)">3</text>
<text x="155.1" y="398.1" transform="rotate(-90 155.1 398.1)">6</text>
<text x="160.7" y="398.1" transform="rotate(-90 160.7 398.1)">7</text>
<text x="322.9" y="401.1">1</text>
<text x="364.7" y="410.9" transform="rotate(-90 364.7 410.9)">VCC</text>
<text x="322.9" y="417.8">2</text>
<text x="384.6" y="417.8">4</text>
<text x="322.9" y="434.6">3</text>
<text x="333.7" y="437.4">NC</text>
<text x="364.7" y="437.5" transform="rotate(-90 364.7 437.5)">GND</text>
<text x="361.9" y="448.4" transform="rotate(-90 361.9 448.4)">5</text>
<text x="634.5" y="479.3">Title</text>
<text x="634.5" y="496">Size</text>
<text x="662.4" y="496">Number</text>
<text x="774.2" y="496">Revision</text>
<text x="637.3" y="504.4">B</text>
<text x="634.5" y="512.8">Date:</text>
<text x="659.6" y="512.8">2/14/2012</text>
<text x="746.3" y="512.8">Sheet</text>
<text x="762.1" y="512.8">of</text>
<text x="634.5" y="518.4">File:</text>
<text x="659.6" y="518.4">Z:\Engineering\..\Spindle Drive.SchDoc</text>
<text x="746.3" y="518.4">Drawn By:</text>
</g>
<text font-size="4.9" fill="#ee0e22" x="356.3" y="67" transform="rotate(-90 356.3 67)">ISOLATED</text>
</svg>
